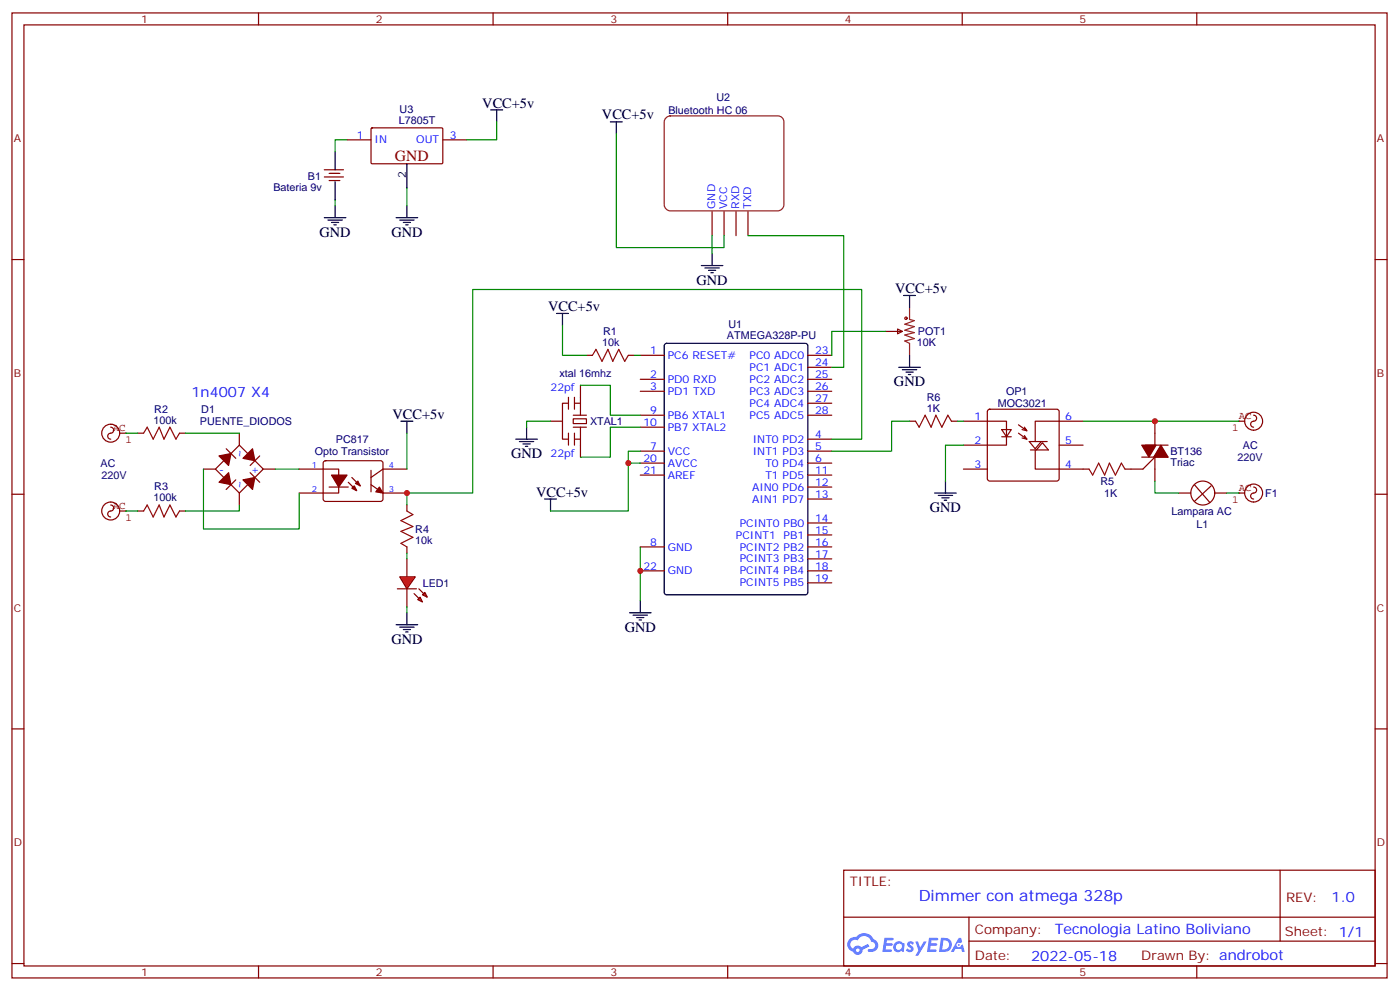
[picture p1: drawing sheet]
<svg xmlns="http://www.w3.org/2000/svg" width="413mm" height="292mm" viewBox="0 0 413 292" stroke-linecap="round" stroke-linejoin="round" font-family="sans-serif">
<g fill="none" stroke="#870000" stroke-width=".35">
<path d="M3.5 3.8h405.4v284.3h-405.4zM7.1 7.3h398.2v277.3h-398.2zM76.2 3.8v3.5M145.3 3.8v3.5M214.5 3.8v3.5M283.6 3.8v3.5M352.8 3.8v3.5M3.5 76.5h3.6M405.3 76.5h3.6M3.5 145.6h3.6M405.3 145.6h3.6M3.5 214.8h3.6"/>
<path d="M405.3 214.8h3.6M248.7 256.4h156.6v28.2h-156.6zM377.3 256.4v20.9M248.7 270.2h156.5M285.6 277.3h119.6M285.6 270.2v14.2M3.5 283.9h3.6M76.2 284.6v3.5M145.3 284.6v3.5M214.5 284.6v3.5M283.6 284.6v3.5M352.8 284.6v3.5"/>
<path d="M405.3 283.9h3.6"/>
</g>
<g fill="#5487ff">
<path d="M267.7 277.6a1.22 1.22 0 0 1 1.7 .2l-.4 .6a.47 .47 0 0 0-.3-.4 .47 .47 0 0 0-.5 .2l.1 .2a1.14 1.14 0 0 1 .8 1.8 1.14 1.14 0 0 1-1.9 0l-.2-.2 .5-.6 .7 .5a.29 .29 0 0 0 .3-.3 .29 .29 0 0 0-.2-.3 1.04 1.04 0 0 1-.6-1.7z"/>
<path d="M260.7 276.3h2.4l.3 .2-.2 .5-1.8 .1-.1 .8h1.5l.3 .4-.3 .4h-1.6l-.2 1.1h1.7l.2 .3-.2 .3-2.6 .1z"/>
<path d="M273.8 276.3h2.4l.3 .2-.1 .5-1.8 .1-.2 .8h1.6l.3 .4-.4 .4h-1.6l-.1 1.1h1.7l.2 .3-.2 .3-2.6 .1z"/>
<path d="M282.6 276.3h.7l.3 1.3-.6 .3a.69 .69 0 0 0-1 .3 .69 .69 0 0 0 .4 .9 .69 .69 0 0 0 .9-.6l.5-.2 .6 2.2h-.8l-.2-.9h-1.8l-.5 .9h-.8z"/>
<path d="M269.8 277.4h.8l.6 1.8 1.1-1.8h.9l-2.6 4.2h-.8l.9-1.5z"/>
<path d="M277.4 276.3l-.6 4.2h1.3a2.11 2.11 0 0 0 2.5-2.1 2.11 2.11 0 0 0-2.5-2.1zM278.1 277.1a1.39 1.39 0 0 1 1.7 1.4 1.39 1.39 0 0 1-1.8 1.3h-.3z"/>
<path d="M263.7 277.9a1.54 1.54 0 0 0-.1 2.2 1.54 1.54 0 0 0 2.2 .1l.6 .3 .3-2.3-.2-.3h-.4a1.49 1.49 0 0 0-2.4 0zM264 278.9a.94 .94 0 0 1 1.8 0 .94 .94 0 0 1-1.8 0z"/>
<path d="M250.4 276.7a2.18 2.18 0 0 0 1.1 3.7 1.44 1.44 0 0 0 1.6 .9 1.44 1.44 0 0 0 1.2-1.4l2-1.1-.5-.7-1.9 1a1.47 1.47 0 0 0-2.4 .4 1.39 1.39 0 0 1-.7-1.9 1.39 1.39 0 0 1 2-.5 2.12 2.12 0 0 1 2.2-1.3 2.12 2.12 0 0 1 1.9 1.7 1.14 1.14 0 0 1 1.1 1.4 1.14 1.14 0 0 1-1.7 .7 .43 .43 0 0 0-.5 .4 .43 .43 0 0 0 .4 .5 1.98 1.98 0 0 0 2.5-1.2 1.98 1.98 0 0 0-1.2-2.6 3.1 3.1 0 0 0-5.3-.6l-.9 .1zM252.3 280a.55 .55 0 0 1 1.1 0 .55 .55 0 0 1-1.1 0z"/>
<circle cx="282.6" cy="278.4" r=".26"/>
</g>
<g fill="none" stroke="#008700" stroke-width=".35">
<path d="M98.8 58.8v1.8M102.3 41.2h-3.5v3.5M119.9 55.3v5.3M165.8 95.9v8.8h7.1M171.1 113.5h8.8v8.8h8.8M187 104.7h1.7M54.7 127.6h15.9M60 138.2v17.7h28.2v-10.6M81.1 138.2h7.1M119.9 127.6v10.6M162.3 124.1h-7.1v1.8M188.7 125.9h-8.8v8.8h-8.8"/>
<path d="M188.7 136.5h-3.5v14.1h-22.9M188.7 132.9h-3.5v3.6M70.6 148.8v1.8h-15.9M188.7 161.1v15.9"/>
</g>
<g fill="none" stroke="#000" stroke-width=".35">
<path d="M144.6 32.4h3.6M146.4 32.4v3.5M98.8 44.7v5.3M98.8 53.6v5.2M119.9 48.3v7M95.6 64.1h6.4M96.7 64.8h4.2M97.7 65.5h2.1M98.4 66.3h.7M98.8 60.6v3.5M116.8 64.1h6.3M117.8 64.8h4.3"/>
<path d="M118.9 65.5h2.1M119.6 66.3h.7M119.9 60.6v3.5M164 92.4h3.6M165.8 92.4v3.5M196 101.4l.5-.2h40.9l.7 .4v73l-.4 .6-41.2 .1-.7-.5v-72.9zM118.2 124.1h3.5M119.9 124.1v3.5M152 129.4h6.4M153.1 130.1h4.2M154.2 130.8h2.1M154.9 131.5h.7"/>
<path d="M155.2 125.9v3.5M160.5 147h3.5M162.3 147v3.6M188.7 177v3.6M185.6 180.6h6.3M186.6 181.3h4.3M187.7 182h2.1M188.4 182.7h.7"/>
</g>
<g fill="none" stroke="#870000" stroke-width=".35">
<path d="M109.4 37.9l.3-.2h20.7l.1 .3v10.1l-.3 .2-20.7-.1-.1-.3zM95.6 50h5.6M95.6 52.1h5.6M97 51.1h3.2M97 53.2h3.2M102.3 41.2h7.1M130.5 41.2h7.1M209.9 62.4v7M213.4 62.4v7M217 62.4v7M220.5 62.4v7M167.6 118.8h-1.8v10.6h1.8"/>
<path d="M167.6 117.1v3.5M169.3 118.8h1.8M169.3 117.1v3.5M171.1 113.5v8.8M172.9 104.7h1.7M185.2 104.7h1.8M188.7 104.7h7.1M188.7 111.8h7.1M188.7 115.3h7.1M238.1 104.7h7.1M238.1 111.8h7.1M238.1 115.3h7.1"/>
<path d="M238.1 108.2h7.1M238.1 118.8h7.1M40.6 127.6h1.7M52.9 127.6h1.8M60 138.2h3.5M66.7 132.2l2.8 2.8M70.6 131.2l7 7-7 7.1-7.1-7.1zM70.6 127.6v3.6M73.7 139.3l2.9 2.8M76.6 134.3l-2.9 2.9M77.6 138.2h3.5M88.2 138.2h11.6v7.1h-11.6"/>
<path d="M95.5 136l.5-.3 16.5 .1 .4 .7-.1 10.8-.6 .4h-16.5l-.5-.7v-10.5zM109.4 138.6v6.3M119.9 138.2h-7l-3.5 2.5M162.3 124.1h3.5M167.6 127.6v3.6M169 123.4h3.9v1.4h-3.9zM169 122.3h3.9M169 125.9h3.9M169.3 127.6v3.6M169.3 129.4h1.8M171.1 125.9v8.8M188.7 132.9h7.1"/>
<path d="M188.7 136.5h7.1M188.7 122.3h7.1M188.7 125.9h7.1M188.7 140h7.1M238.1 129.4h7.1M238.1 132.9h7.1M238.1 136.5h7.1M238.1 122.3h7.1M238.1 140h7.1M40.6 150.6h1.7M52.9 150.6h1.8M69.5 141.4l-2.8 2.8"/>
<path d="M70.6 145.3v3.5M97 143.5h5.7M102.7 142.1l2.4 2.5M103.7 140.7l2.5 2.5M109.4 142.8l3.5 2.5h7M119.9 148.8v1.8M238.1 143.5h7.1M238.1 147h7.1M238.1 154.1h7.1M238.1 157.6h7.1M119.9 161.1v1.8M188.7 161.1h7.1"/>
<path d="M188.7 168.2h7.1M238.1 161.1h7.1M238.1 164.7h7.1M238.1 168.2h7.1M238.1 171.7h7.1"/>
</g>
<path d="M196.4 34.7l1.2-.6h31.7a1.76 1.76 0 0 1 1.8 1.8v24.5a1.89 1.89 0 0 1-1.8 1.7h-31.7a1.89 1.89 0 0 1-1.8-1.7v-24.5z" fill="none" stroke="#8c2424" stroke-width=".35"/>
<path d="M174.6 104.7l1.1-1.8 1.7 3.6 1.8-3.6 1.4 3.6 1.8-3.6 1.7 3.6 1.1-1.8M42.3 127.6l1.1-1.7 1.8 3.5 1.7-3.5 1.4 3.5 1.8-3.5 1.8 3.5 1-1.8M42.3 150.6l1.1-1.8 1.8 3.5 1.7-3.5 1.4 3.5 1.8-3.5 1.8 3.5 1-1.7M119.9 150.6l1.8 1-3.5 1.8 3.5 1.8-3.5 1.4 3.5 1.7-3.5 1.8 1.7 1" fill="none" stroke="#a10000" stroke-width=".35"/>
<g fill="#870000" stroke="#870000" stroke-width=".35">
<path d="M64.6 134.3l3.5-.7-.7 3.6z"/>
<path d="M74.4 132.2l.7 3.5-3.5-.7z"/>
<path d="M67.4 139.3l.7 3.5-3.5-.7z"/>
<path d="M71.6 141.4l3.5-.7-.7 3.5z"/>
<path d="M111.8 143.5l1.1 1.8-2.1-.4z"/>
<path d="M104.4 143.2l.7 1.4-1.4-.7z"/>
<path d="M104.8 142.5l.7-.8 .7 1.5z"/>
<path d="M97.7 140h4.6l-2.5 3.5z"/>
</g>
<g fill="#f00" stroke="#870000" stroke-width=".35">
<path d="M117.8 170h4.6l-2.5 3.5z"/>
<path d="M117.1 173.5h5.7z"/>
</g>
<g fill="#870000" stroke="#870000" stroke-width=".35">
<path d="M123.5 173.5l1.4 1.4z"/>
<path d="M122.1 174.9l1.4 1.4z"/>
</g>
<g fill="#f00" stroke="#870000" stroke-width=".35">
<path d="M125.2 174.6l.7 1.4-1.4-.7z"/>
<path d="M123.1 176.7l.7-.7 .7 1.4z"/>
</g>
<path d="M119.9 164.7v5.3M119.9 173.5v5.3" fill="none" stroke="#870000" stroke-width=".35"/>
<path d="M245.2 129.4h8.8v-44.1h-114.7v60h-19.4v3.5M119.9 162.9v1.8M119.9 178.8v1.8" fill="none" stroke="#008700" stroke-width=".35"/>
<path d="M116.8 184.1h6.3M117.8 184.8h4.3M118.9 185.5h2.1M119.6 186.2h.7M119.9 180.6v3.5" fill="none" stroke="#000" stroke-width=".35"/>
<circle cx="365.1" cy="145.3" r=".18" fill="#850000"/>
<path d="M365.1 145.3h1.8M369.4 147.9a2.65 2.65 0 0 1-2.2-3.8 2.65 2.65 0 0 1 4.4-.5 2.65 2.65 0 0 1-1.5 4.2l-.6 .1M369.5 143.5a.94 .94 0 0 1 .9 1.1 .94 .94 0 0 1-1.2 .7 .88 .88 0 0 0-.5 1 .88 .88 0 0 0 .8 .7" fill="none" stroke="#850000" stroke-width=".35"/>
<path d="M321 138.2l1.1 1.8 1.7-3.5 1.8 3.5 1.4-3.5 1.8 3.5 1.8-3.5 1 1.7" fill="none" stroke="#a10000" stroke-width=".35"/>
<path d="M319.3 138.2h1.7M331.6 138.2h1.8" fill="none" stroke="#870000" stroke-width=".35"/>
<circle cx="365.1" cy="124.1" r=".18" fill="#850000"/>
<path d="M365.1 124.1h1.8M369.4 126.7a2.65 2.65 0 0 1-2.2-3.8 2.65 2.65 0 0 1 4.4-.4 2.65 2.65 0 0 1-1.5 4.2l-.6 .1M369.5 122.3a.94 .94 0 0 1 .9 1.2 .94 .94 0 0 1-1.2 .7 .88 .88 0 0 0-.5 1 .88 .88 0 0 0 .8 .7" fill="none" stroke="#850000" stroke-width=".35"/>
<g fill="none" stroke="#870000" stroke-width=".35">
<path d="M268.1 124.1h1.8M280.5 124.1h1.7M284 124.1h12.7v7.1h-12.7M284 138.2h7M291.3 120.8l.4-.2h19.8l.5 .2 .2 .5v19.7l-.2 .5-.5 .2h-19.8l-.5-.2-.2-.5v-19.7zM295.3 126.6h2.8l-1.4 2.1zM295.3 128.7h2.8M300.2 127.6l2.5 1.8-.7-1.1M300.2 125.2l2.5 1.7-.7-1M301.3 129l1.4 .4M301.3 126.6l1.4 .3M303.7 132.6h5.3l-1.7-2.1-1.8 2.1"/>
<path d="M305.2 132.6v5.6h14.1M306.9 130.1l-1.7 2.1-1.8-2.1h5.3M312.2 131.2h7.1M319.3 124.1h-14.1v6M333.4 138.2h3.5l3.5-3.5v7M336.5 134.7h7.8M337.6 131.2h6.7M340.4 124.1v7.1M347.5 145.3h3.5M352.1 142.8l4.6 5.3M357 143.2l-4.9 4.5M358.1 145.3h3.5"/>
<circle cx="354.5" cy="145.3" r="3.5"/>
</g>
<g fill="#870000" stroke="#870000" stroke-width=".35">
<path d="M336.5 131.2h4.3l-2.1 3.5z"/>
<path d="M342.2 131.2l2.1 3.5h-4.2z"/>
</g>
<path d="M269.9 124.1l1 1.8 1.8-3.6 1.8 3.6 1.4-3.6 1.7 3.6 1.8-3.6 1.1 1.8" fill="none" stroke="#a10000" stroke-width=".35"/>
<path d="M275.5 145.3h6.4M276.6 146h4.2M277.6 146.7h2.2M278.3 147.4h.7M278.7 141.7v3.6" fill="none" stroke="#000" stroke-width=".35"/>
<path d="M268.1 124.1h-5.3v8.8h-17.6M282.2 124.1h1.8M284 131.2h-5.3v10.5M319.3 124.1h45.8M340.4 141.7v3.6h7.1M361.6 145.3h3.5" fill="none" stroke="#008700" stroke-width=".35"/>
<circle cx="37" cy="127.6" r=".18" fill="#850000"/>
<path d="M32.6 125.9a.94 .94 0 0 1 .9 1.1 .94 .94 0 0 1-1.2 .7 .88 .88 0 0 0-.5 1 .88 .88 0 0 0 .8 .7M32.6 125a2.65 2.65 0 0 0-2.4 3.7 2.65 2.65 0 0 0 4.4 .6 2.65 2.65 0 0 0-1.3-4.2l-.6-.1M35.3 127.6h1.7" fill="none" stroke="#850000" stroke-width=".35"/>
<path d="M37 127.6h3.6" fill="none" stroke="#008700" stroke-width=".35"/>
<circle cx="37" cy="150.6" r=".18" fill="#850000"/>
<path d="M32.6 148.8a.94 .94 0 0 1 .9 1.1 .94 .94 0 0 1-1.2 .7 .88 .88 0 0 0-.5 1 .88 .88 0 0 0 .8 .7M32.6 147.9a2.65 2.65 0 0 0-2.4 3.8 2.65 2.65 0 0 0 4.4 .6 2.65 2.65 0 0 0-1.3-4.3l-.6-.1M35.3 150.6h1.7" fill="none" stroke="#850000" stroke-width=".35"/>
<path d="M146.4 35.9v5.3h-8.8M181.7 39.4v33.6h31.7v-3.6M209.9 69.4v5.3M220.5 69.4h28.2v38.8h-3.5M261.1 97.6h-15.9v7.1M37 150.6h3.6" fill="none" stroke="#008700" stroke-width=".35"/>
<path d="M261.1 97.6h4.9M264.6 96.9l1.4 .7-1.4 .8z" fill="none" stroke="#870000" stroke-width=".35"/>
<circle cx="267.1" cy="93.8" r=".35" fill="none" stroke="#a10000" stroke-width=".35"/>
<path d="M268.1 90.6v3.5l1.4 .4-2.8 1 2.8 .7-2.8 1.1 2.8 .7-2.8 .7 2.8 1.1-2.8 .7 1.4 .7v3.5" fill="none" stroke="#8c2424" stroke-width=".35"/>
<g fill="none" stroke="#000" stroke-width=".35">
<path d="M179.9 35.9h3.5M181.7 35.9v3.5M206.7 78.2h6.4M207.8 79h4.2M208.8 79.7h2.2M209.9 74.7v3.5M209.5 80.4h.8M266.3 87.1h3.6M268.1 87.1v3.5M264.9 108.2h6.4M266 108.9h4.2M267.1 109.6h2.1"/>
<path d="M267.8 110.3h.7M268.1 104.7v3.5"/>
</g>
<g fill="#c00">
<circle cx="188.7" cy="168.2" r=".88"/>
<circle cx="185.2" cy="136.5" r=".88"/>
<circle cx="119.9" cy="145.3" r=".88"/>
<circle cx="340.4" cy="124.1" r=".88"/>
</g>
<text font-size="4.6" fill="#800" x="116.4" y="47.6">GND</text>
<text font-size="4.6" fill="#00f" x="270.8" y="265.4">Dimmer con atmega 328p</text>
<g font-size="4.2">
<text x="142.2" y="31.7">VCC+5v</text>
<text x="177.4" y="35.2">VCC+5v</text>
<text x="94.2" y="69.8">GND</text>
<text x="115.4" y="69.8">GND</text>
<text x="205.3" y="83.9">GND</text>
<text x="263.9" y="86.4">VCC+5v</text>
<text x="161.6" y="91.7">VCC+5v</text>
<text x="263.5" y="113.9">GND</text>
<text x="115.7" y="123.4">VCC+5v</text>
<text x="150.6" y="135">GND</text>
<text x="158" y="146.3">VCC+5v</text>
<text x="274.1" y="150.9">GND</text>
<text x="115.4" y="189.7">GND</text>
<text x="184.1" y="186.2">GND</text>
</g>
<g font-size="4.2" fill="#00f">
<text x="56.4" y="117.1">1n4007 X4</text>
<text x="392.5" y="265.7">1.0</text>
<text x="310.9" y="275.2">Tecnologia Latino Boliviano</text>
<text x="304" y="283">2022-05-18</text>
</g>
<g font-size="3.9" fill="#800">
<text x="250.5" y="261">TITLE:</text>
<text x="379.1" y="265.7">REV:</text>
<text x="287.4" y="275.2">Company:</text>
<text x="378.7" y="275.8">Sheet: 1/1</text>
<text x="287.4" y="282.9">Date:</text>
<text x="336.4" y="282.9">Drawn By: androbot</text>
</g>
<g font-size="3.2" fill="#800">
<text x="41.6" y="6.8">1</text>
<text x="110.8" y="6.8">2</text>
<text x="179.9" y="6.8">3</text>
<text x="249.1" y="6.8">4</text>
<text x="318.2" y="6.8">5</text>
<text x="4.1" y="41.9">A</text>
<text x="405.9" y="41.9">A</text>
<text x="4.1" y="111.1">B</text>
<text x="405.9" y="111.1">B</text>
<text x="4.1" y="180.2">C</text>
<text x="405.9" y="180.2">C</text>
<text x="4.1" y="249.3">D</text>
<text x="405.9" y="249.3">D</text>
<text x="41.6" y="287.6">1</text>
<text x="110.8" y="287.6">2</text>
<text x="179.9" y="287.6">3</text>
<text x="249.1" y="287.6">4</text>
<text x="318.2" y="287.6">5</text>
</g>
<g font-size="3.2" fill="#000080">
<text x="211.2" y="29.8">U2</text>
<text x="117.8" y="33.3">U3</text>
<text x="197" y="33.4">Bluetooth HC 06</text>
<text x="117.5" y="36.5">L7805T</text>
<text x="90.8" y="52.9">B1</text>
<text x="80.6" y="56.1">Bateria 9v</text>
<text x="177.5" y="101.9">10k</text>
<text x="177.8" y="98.7">R1</text>
<text x="214.3" y="100">ATMEGA328P-PU</text>
<text x="214.7" y="96.7">U1</text>
<text x="270.2" y="101.9">10K</text>
<text x="270.6" y="98.7">POT1</text>
<text x="164.9" y="111.1">xtal 16mhz</text>
<text x="273.2" y="118.1">R6</text>
<text x="294.1" y="120">MOC3021</text>
<text x="296.6" y="116.5">OP1</text>
<text x="45.2" y="124.8">100k</text>
<text x="45.5" y="121.6">R2</text>
<text x="58.9" y="125.1">PUENTE_DIODOS</text>
<text x="59.3" y="121.8">D1</text>
<text x="173.9" y="125.2">XTAL1</text>
<text x="273.2" y="121.3">1K</text>
<text x="99" y="130.5">PC817</text>
<text x="29.6" y="137.6">AC</text>
<text x="92.8" y="134.1">Opto Transistor</text>
<text x="345" y="137.2">Triac</text>
<text x="345" y="134.1">BT136</text>
<text x="364.8" y="135.8">220V</text>
<text x="366.4" y="132.3">AC</text>
<text x="29.9" y="141.1">220V</text>
<text x="324.4" y="142.9">R5</text>
<text x="45.2" y="147.7">100k</text>
<text x="45.5" y="144.5">R3</text>
<text x="325.5" y="146.4">1K</text>
<text x="372.9" y="146.4">F1</text>
<text x="345.3" y="151.9">Lampara AC</text>
<text x="352.7" y="155.5">L1</text>
<text x="122.4" y="160.2">10k</text>
<text x="122.4" y="157">R4</text>
<text x="124.6" y="172.9">LED1</text>
</g>
<g font-size="3.2" fill="#00f">
<text x="105.2" y="40.9">1</text>
<text x="132.6" y="40.9">3</text>
<text x="110.4" y="42.3">IN</text>
<text x="122.7" y="42.3">OUT</text>
<text x="210.8" y="61.5" transform="rotate(-90 210.8 61.5)">GND</text>
<text x="214.3" y="61.5" transform="rotate(-90 214.3 61.5)">VCC</text>
<text x="217.9" y="61.5" transform="rotate(-90 217.9 61.5)">RXD</text>
<text x="221.4" y="61.5" transform="rotate(-90 221.4 61.5)">TXD</text>
<text x="191.7" y="104.4">1</text>
<text x="196.8" y="105.8">PC6 RESET#</text>
<text x="221" y="105.8">PC0 ADC0</text>
<text x="240.2" y="104.4">23</text>
<text x="240.2" y="107.9">24</text>
<text x="191.7" y="111.4">2</text>
<text x="196.8" y="112.8">PD0 RXD</text>
<text x="221" y="109.3">PC1 ADC1</text>
<text x="221" y="112.8">PC2 ADC2</text>
<text x="240.2" y="111.4">25</text>
<text x="162.3" y="115.3">22pf</text>
<text x="191.7" y="114.9">3</text>
<text x="196.8" y="116.3">PD1 TXD</text>
<text x="221" y="116.3">PC3 ADC3</text>
<text x="221" y="119.9">PC4 ADC4</text>
<text x="240.2" y="114.9">26</text>
<text x="240.2" y="118.5">27</text>
<text x="189.6" y="125.5">10</text>
<text x="191.7" y="122">9</text>
<text x="196.8" y="123.4">PB6 XTAL1</text>
<text x="221" y="123.4">PC5 ADC5</text>
<text x="240.2" y="122">28</text>
<text x="287.3" y="123.8">1</text>
<text x="314" y="123.8">6</text>
<text x="196.8" y="126.9">PB7 XTAL2</text>
<text x="221.9" y="130.5">INT0 PD2</text>
<text x="240.2" y="129">4</text>
<text x="287.3" y="130.8">2</text>
<text x="314" y="130.8">5</text>
<text x="71.6" y="134.8" transform="rotate(-90 71.6 134.8)">~</text>
<text x="162.3" y="134.7">22pf</text>
<text x="189.6" y="136.1">20</text>
<text x="191.7" y="132.6">7</text>
<text x="196.8" y="134">VCC</text>
<text x="196.8" y="137.5">AVCC</text>
<text x="221.9" y="134">INT1 PD3</text>
<text x="225.6" y="137.5">T0 PD4</text>
<text x="240.2" y="132.6">5</text>
<text x="240.2" y="136.1">6</text>
<text x="287.3" y="137.9">3</text>
<text x="314" y="137.9">4</text>
<text x="64.6" y="139.3">-</text>
<text x="74" y="139.3">+</text>
<text x="189.6" y="139.6">21</text>
<text x="196.8" y="141">AREF</text>
<text x="225.6" y="141">T1 PD5</text>
<text x="240.2" y="139.6">11</text>
<text x="240.2" y="143.2">12</text>
<text x="71.6" y="144.2" transform="rotate(-90 71.6 144.2)">~</text>
<text x="221.7" y="144.6">AIN0 PD6</text>
<text x="221.7" y="148.1">AIN1 PD7</text>
<text x="240.2" y="146.7">13</text>
<text x="218" y="155.2">PCINT0 PB0</text>
<text x="240.2" y="153.7">14</text>
<text x="191.7" y="160.8">8</text>
<text x="216.9" y="158.7">PCINT1</text>
<text x="231" y="158.7">PB1</text>
<text x="240.2" y="157.3">15</text>
<text x="240.2" y="160.8">16</text>
<text x="189.6" y="167.9">22</text>
<text x="196.8" y="162.2">GND</text>
<text x="218" y="162.2">PCINT2 PB2</text>
<text x="218" y="165.7">PCINT3 PB3</text>
<text x="240.2" y="164.3">17</text>
<text x="240.2" y="167.9">18</text>
<text x="196.8" y="169.3">GND</text>
<text x="218" y="169.3">PCINT4 PB4</text>
<text x="218" y="172.8">PCINT5 PB5</text>
<text x="240.2" y="171.4">19</text>
</g>
<text font-size="3.2" x="119.6" y="52.4" transform="rotate(-90 119.6 52.4)">2</text>
<g font-size="3.2" fill="#840000">
<text x="365.1" y="123.4">AC</text>
<text x="33.2" y="126.9">AC</text>
<text x="37" y="130.6">1</text>
<text x="363.2" y="127.1">1</text>
<text x="33.2" y="149.9">AC</text>
<text x="363.2" y="148.3">1</text>
<text x="365.1" y="144.6">AC</text>
<text x="37" y="153.6">1</text>
</g>
<g font-size="2.5" fill="#00f">
<text x="91.9" y="137.9">1</text>
<text x="114.7" y="137.9">4</text>
<text x="91.9" y="144.9">2</text>
<text x="114.7" y="144.9">3</text>
</g>
</svg>
